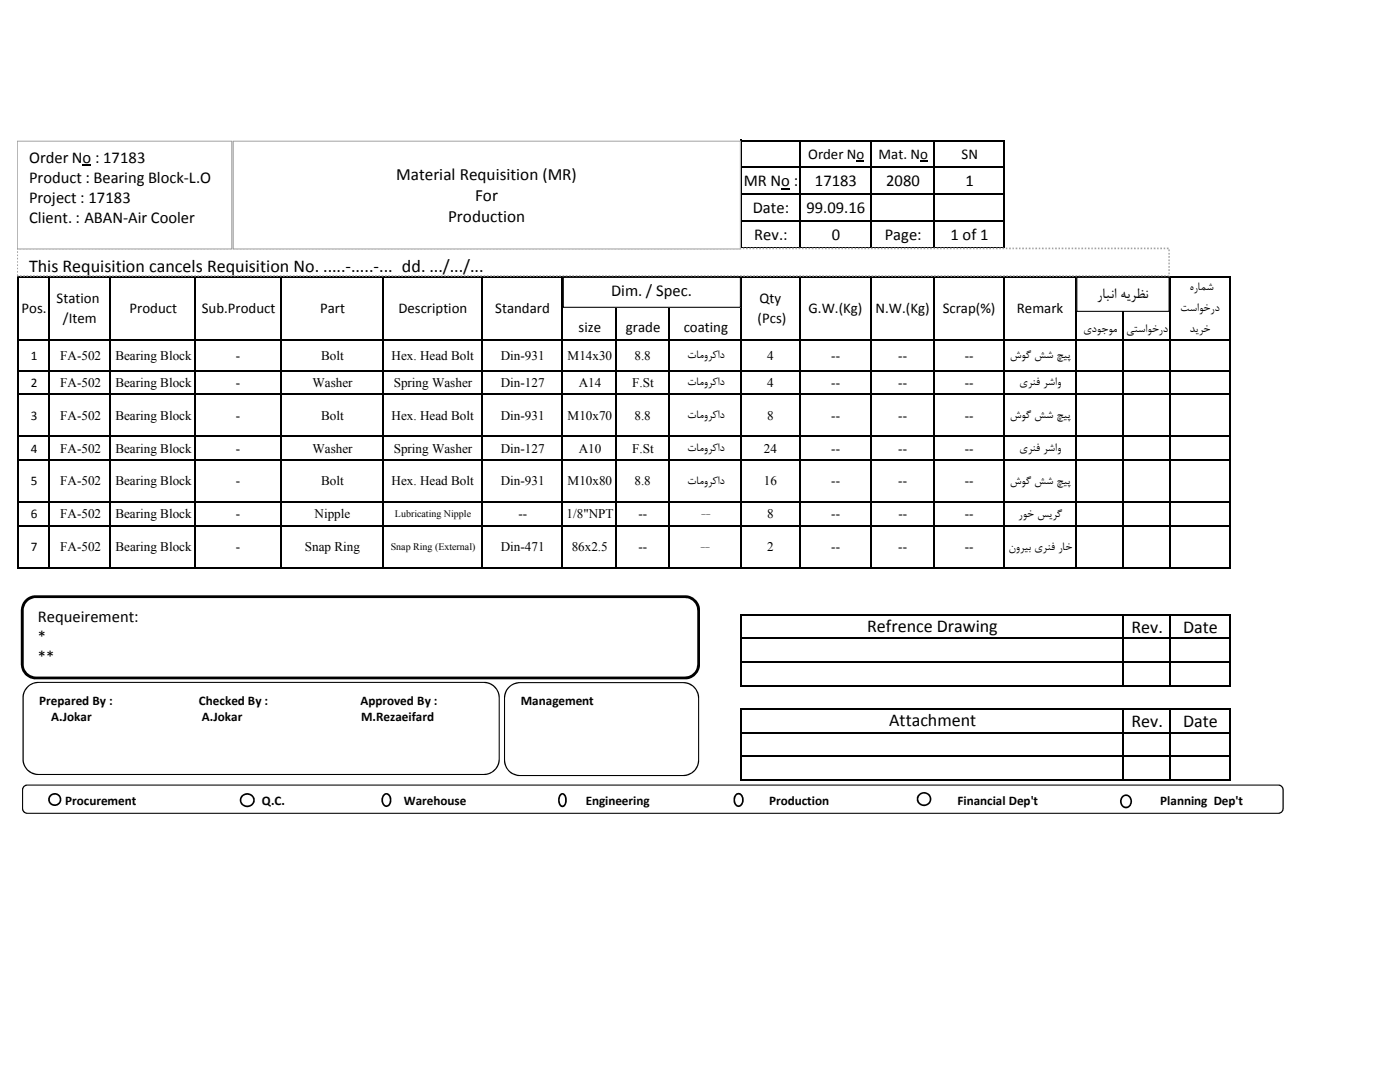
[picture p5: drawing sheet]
<svg xmlns="http://www.w3.org/2000/svg" width="279mm" height="216mm" viewBox="0 0 279 216" stroke-linecap="round" stroke-linejoin="round" font-family="sans-serif">
<path d="M155.9 37.6h1.7v.2h-1.7zM170.9 32.1h1.6v.2h-1.6zM183.6 32.1h1.6v.2h-1.6z" fill="#000"/>
<g fill="none" stroke="#000" stroke-width=".3">
<path d="M147.9 27.9v21.8M148 28h52.6M148 33.4h52.6M148 38.8h52.6M159.6 28.2v21.5M173.9 28.2v21.5M186.4 28.2v21.5M200.4 28.2v85.3M3.6 55v58.5M3.7 55.2h241.9M9.8 55.3v58.2M22 55.3v58.2"/>
<path d="M38.9 55.3v58.2M56.1 55.3v58.2M76.3 55.3v58.2M96.1 55.3v58.2M112.2 55.3v58.2M122.9 55.3v58.2M133.6 55.3v58.2M147.9 55.3v58.2M148 44.2h52.6M148 49.6h52.6M159.6 55.3v58.2M173.9 55.3v58.2"/>
<path d="M186.4 55.3v58.2M214.7 55.3v58.2M224.1 55.3v58.2M233.4 55.3v58.2M245.4 55.3v58.2M3.7 67.8h241.9M3.7 73.9h241.9M3.7 78.6h241.9M3.7 87.1h241.9M3.7 91.8h241.9M3.7 100.2h241.9M3.7 104.9h241.9"/>
<path d="M3.7 113.3h241.9M147.9 122.6v14.3M148 122.7h97.6M148 127.4h97.6M148 132.1h97.6M148 136.8h97.6M224.1 122.9v14M233.4 122.9v14M245.4 122.9v14M147.9 141.4v14.3M148 141.5h97.6M148 146.2h97.6"/>
<path d="M148 150.9h97.6M148 155.6h97.6M224.1 141.6v14.1M233.4 141.6v14.1M245.4 141.6v14.1"/>
</g>
<path d="M3.4 49.6h229.9v5.4h-229.9z" fill="#fff"/>
<path d="M3.4 54.7h.2v.3h-.2zM3.4 54.1h.2v.3h-.2zM3.4 53.4h.2v.3h-.2zM3.4 52.7h.2v.4h-.2zM3.4 52.1h.2v.3h-.2zM3.4 51.4h.2v.4h-.2zM3.4 50.8h.2v.3h-.2zM3.4 50.1h.2v.4h-.2zM3.4 49.4h.2v.3h-.2l.2-.1v.2h-.2zM3.9 49.4h.3v.3h-.3zM4.5 49.4h.4v.3h-.4zM5.2 49.4h.3v.3h-.3zM5.8 49.4h.4v.3h-.4zM6.5 49.4h.3v.3h-.3zM7.2 49.4h.3v.3h-.3zM7.8 49.4h.3v.3h-.3zM8.5 49.4h.3v.3h-.3zM9.1 49.4h.3v.3h-.3zM9.8 49.4h.3v.3h-.3zM10.5 49.4h.3v.3h-.3zM11.1 49.4h.3v.3h-.3zM11.8 49.4h.3v.3h-.3zM12.4 49.4h.3v.3h-.3zM13.1 49.4h.3v.3h-.3zM13.7 49.4h.4v.3h-.4zM14.4 49.4h.3v.3h-.3zM15 49.4h.4v.3h-.4zM15.7 49.4h.3v.3h-.3zM16.3 49.4h.4v.3h-.4zM17 49.4h.3v.3h-.3zM17.7 49.4h.3v.3h-.3zM18.3 49.4h.3v.3h-.3zM19 49.4h.3v.3h-.3zM19.6 49.4h.3v.3h-.3zM20.3 49.4h.3v.3h-.3zM21 49.4h.3v.3h-.3zM21.6 49.4h.3v.3h-.3zM22.3 49.4h.3v.3h-.3zM22.9 49.4h.3v.3h-.3zM23.6 49.4h.3v.3h-.3zM24.2 49.4h.4v.3h-.4zM24.9 49.4h.3v.3h-.3zM25.5 49.4h.4v.3h-.4zM26.2 49.4h.3v.3h-.3zM26.8 49.4h.4v.3h-.4zM27.5 49.4h.3v.3h-.3zM28.2 49.4h.3v.3h-.3zM28.8 49.4h.3v.3h-.3zM29.5 49.4h.3v.3h-.3zM30.1 49.4h.3v.3h-.3zM30.8 49.4h.3v.3h-.3zM31.5 49.4h.3v.3h-.3zM32.1 49.4h.3v.3h-.3zM32.8 49.4h.3v.3h-.3zM33.4 49.4h.3v.3h-.3zM34.1 49.4h.3v.3h-.3zM34.7 49.4h.4v.3h-.4zM35.4 49.4h.3v.3h-.3zM36 49.4h.4v.3h-.4zM36.7 49.4h.3v.3h-.3zM37.3 49.4h.4v.3h-.4zM38 49.4h.3v.3h-.3zM38.7 49.4h.3v.3h-.3zM39.3 49.4h.3v.3h-.3zM40 49.4h.3v.3h-.3zM40.6 49.4h.3v.3h-.3zM41.3 49.4h.3v.3h-.3zM42 49.4h.2v.3h-.2zM42.6 49.4h.3v.3h-.3zM43.3 49.4h.3v.3h-.3zM43.9 49.4h.3v.3h-.3zM44.6 49.4h.3v.3h-.3zM45.2 49.4h.4v.3h-.4zM45.9 49.4h.3v.3h-.3zM46.5 49.4h.4v.3h-.4zM47.2 49.4h.3v.3h-.3zM47.8 49.4h.4v.3h-.4zM48.5 49.4h.3v.3h-.3zM49.1 49.4h.4v.3h-.4zM49.8 49.4h.3v.3h-.3zM50.5 49.4h.3v.3h-.3zM51.1 49.4h.3v.3h-.3zM51.8 49.4h.3v.3h-.3zM52.5 49.4h.2v.3h-.2zM53.1 49.4h.3v.3h-.3zM53.8 49.4h.3v.3h-.3zM54.4 49.4h.3v.3h-.3zM55.1 49.4h.3v.3h-.3zM55.7 49.4h.3v.3h-.3zM56.4 49.4h.3v.3h-.3zM57 49.4h.4v.3h-.4zM57.7 49.4h.3v.3h-.3zM58.3 49.4h.4v.3h-.4zM59 49.4h.3v.3h-.3zM59.6 49.4h.4v.3h-.4zM60.3 49.4h.3v.3h-.3zM61 49.4h.3v.3h-.3zM61.6 49.4h.3v.3h-.3zM62.3 49.4h.3v.3h-.3zM62.9 49.4h.3v.3h-.3zM63.6 49.4h.3v.3h-.3zM64.3 49.4h.3v.3h-.3zM64.9 49.4h.3v.3h-.3zM65.6 49.4h.3v.3h-.3zM66.2 49.4h.3v.3h-.3zM66.9 49.4h.3v.3h-.3zM67.5 49.4h.4v.3h-.4zM68.2 49.4h.3v.3h-.3zM68.8 49.4h.4v.3h-.4zM69.5 49.4h.3v.3h-.3zM70.1 49.4h.4v.3h-.4zM70.8 49.4h.3v.3h-.3zM71.5 49.4h.3v.3h-.3zM72.1 49.4h.3v.3h-.3zM72.8 49.4h.3v.3h-.3zM73.4 49.4h.3v.3h-.3zM74.1 49.4h.3v.3h-.3zM74.8 49.4h.3v.3h-.3zM75.4 49.4h.3v.3h-.3zM76.1 49.4h.3v.3h-.3zM76.7 49.4h.3v.3h-.3zM77.4 49.4h.3v.3h-.3zM78 49.4h.4v.3h-.4zM78.7 49.4h.3v.3h-.3zM79.3 49.4h.4v.3h-.4zM80 49.4h.3v.3h-.3zM80.6 49.4h.4v.3h-.4zM81.3 49.4h.3v.3h-.3zM82 49.4h.3v.3h-.3zM82.6 49.4h.3v.3h-.3zM83.3 49.4h.3v.3h-.3zM83.9 49.4h.3v.3h-.3zM84.6 49.4h.3v.3h-.3zM85.3 49.4h.3v.3h-.3zM85.9 49.4h.3v.3h-.3zM86.6 49.4h.3v.3h-.3zM87.2 49.4h.3v.3h-.3zM87.9 49.4h.3v.3h-.3zM88.5 49.4h.4v.3h-.4zM89.2 49.4h.3v.3h-.3zM89.8 49.4h.4v.3h-.4zM90.5 49.4h.3v.3h-.3zM91.1 49.4h.4v.3h-.4zM91.8 49.4h.3v.3h-.3zM92.5 49.4h.3v.3h-.3zM93.1 49.4h.3v.3h-.3zM93.8 49.4h.3v.3h-.3zM94.4 49.4h.3v.3h-.3zM95.1 49.4h.3v.3h-.3zM95.8 49.4h.3v.3h-.3zM96.4 49.4h.3v.3h-.3zM97.1 49.4h.3v.3h-.3zM97.7 49.4h.3v.3h-.3zM98.4 49.4h.3v.3h-.3zM99 49.4h.4v.3h-.4zM99.7 49.4h.3v.3h-.3zM100.3 49.4h.4v.3h-.4zM101 49.4h.3v.3h-.3zM101.6 49.4h.4v.3h-.4zM102.3 49.4h.3v.3h-.3zM103 49.4h.3v.3h-.3zM103.6 49.4h.3v.3h-.3zM104.3 49.4h.3v.3h-.3zM104.9 49.4h.3v.3h-.3zM105.6 49.4h.3v.3h-.3zM106.3 49.4h.3v.3h-.3zM106.9 49.4h.3v.3h-.3zM107.6 49.4h.3v.3h-.3zM108.2 49.4h.3v.3h-.3zM108.9 49.4h.3v.3h-.3zM109.5 49.4h.4v.3h-.4zM110.2 49.4h.3v.3h-.3zM110.8 49.4h.4v.3h-.4zM111.5 49.4h.3v.3h-.3zM112.1 49.4h.4v.3h-.4zM112.8 49.4h.3v.3h-.3zM113.5 49.4h.3v.3h-.3zM114.1 49.4h.3v.3h-.3zM114.8 49.4h.3v.3h-.3zM115.4 49.4h.3v.3h-.3zM116.1 49.4h.3v.3h-.3zM116.8 49.4h.3v.3h-.3zM117.4 49.4h.3v.3h-.3zM118.1 49.4h.3v.3h-.3zM118.7 49.4h.3v.3h-.3zM119.4 49.4h.3v.3h-.3zM120 49.4h.4v.3h-.4zM120.7 49.4h.3v.3h-.3zM121.3 49.4h.4v.3h-.4zM122 49.4h.3v.3h-.3zM122.6 49.4h.4v.3h-.4zM123.3 49.4h.3v.3h-.3zM124 49.4h.3v.3h-.3zM124.6 49.4h.3v.3h-.3zM125.3 49.4h.3v.3h-.3zM125.9 49.4h.3v.3h-.3zM126.6 49.4h.3v.3h-.3zM127.3 49.4h.3v.3h-.3zM127.9 49.4h.3v.3h-.3zM128.6 49.4h.3v.3h-.3zM129.2 49.4h.3v.3h-.3zM129.9 49.4h.3v.3h-.3zM130.5 49.4h.4v.3h-.4zM131.2 49.4h.3v.3h-.3zM131.8 49.4h.4v.3h-.4zM132.5 49.4h.3v.3h-.3zM133.1 49.4h.4v.3h-.4zM133.8 49.4h.3v.3h-.3zM134.5 49.4h.3v.3h-.3zM135.1 49.4h.3v.3h-.3zM135.8 49.4h.3v.3h-.3zM136.4 49.4h.3v.3h-.3zM137.1 49.4h.3v.3h-.3zM137.8 49.4h.2v.3h-.2zM138.4 49.4h.3v.3h-.3zM139.1 49.4h.3v.3h-.3zM139.7 49.4h.3v.3h-.3zM140.4 49.4h.3v.3h-.3zM141 49.4h.4v.3h-.4zM141.7 49.4h.3v.3h-.3zM142.3 49.4h.4v.3h-.4zM143 49.4h.3v.3h-.3zM143.6 49.4h.4v.3h-.4zM144.3 49.4h.3v.3h-.3zM144.9 49.4h.4v.3h-.4zM145.6 49.4h.3v.3h-.3zM146.3 49.4h.3v.3h-.3zM146.9 49.4h.3v.3h-.3zM147.6 49.4h.3v.3h-.3zM148.3 49.4h.2v.3h-.2zM148.9 49.4h.3v.3h-.3zM149.6 49.4h.3v.3h-.3zM150.2 49.4h.3v.3h-.3zM150.9 49.4h.3v.3h-.3zM151.5 49.4h.3v.3h-.3zM152.2 49.4h.3v.3h-.3zM152.8 49.4h.4v.3h-.4zM153.5 49.4h.3v.3h-.3zM154.1 49.4h.4v.3h-.4zM154.8 49.4h.3v.3h-.3zM155.4 49.4h.4v.3h-.4zM156.1 49.4h.3v.3h-.3zM156.8 49.4h.3v.3h-.3zM157.4 49.4h.3v.3h-.3zM158.1 49.4h.3v.3h-.3zM158.7 49.4h.3v.3h-.3zM159.4 49.4h.3v.3h-.3zM160.1 49.4h.3v.3h-.3zM160.7 49.4h.3v.3h-.3zM161.4 49.4h.3v.3h-.3zM162 49.4h.3v.3h-.3zM162.7 49.4h.3v.3h-.3zM163.3 49.4h.4v.3h-.4zM164 49.4h.3v.3h-.3zM164.6 49.4h.4v.3h-.4zM165.3 49.4h.3v.3h-.3zM165.9 49.4h.4v.3h-.4zM166.6 49.4h.3v.3h-.3zM167.3 49.4h.3v.3h-.3zM167.9 49.4h.3v.3h-.3zM168.6 49.4h.3v.3h-.3zM169.2 49.4h.3v.3h-.3zM169.9 49.4h.3v.3h-.3zM170.6 49.4h.3v.3h-.3zM171.2 49.4h.3v.3h-.3zM171.9 49.4h.3v.3h-.3zM172.5 49.4h.3v.3h-.3zM173.2 49.4h.3v.3h-.3zM173.8 49.4h.4v.3h-.4zM174.5 49.4h.3v.3h-.3zM175.1 49.4h.4v.3h-.4zM175.8 49.4h.3v.3h-.3zM176.4 49.4h.4v.3h-.4zM177.1 49.4h.3v.3h-.3zM177.8 49.4h.3v.3h-.3zM178.4 49.4h.3v.3h-.3zM179.1 49.4h.3v.3h-.3zM179.7 49.4h.3v.3h-.3zM180.4 49.4h.3v.3h-.3zM181.1 49.4h.3v.3h-.3zM181.7 49.4h.3v.3h-.3zM182.4 49.4h.3v.3h-.3zM183 49.4h.3v.3h-.3zM183.7 49.4h.3v.3h-.3zM184.3 49.4h.4v.3h-.4zM185 49.4h.3v.3h-.3zM185.6 49.4h.4v.3h-.4zM186.3 49.4h.3v.3h-.3zM186.9 49.4h.4v.3h-.4zM187.6 49.4h.3v.3h-.3zM188.3 49.4h.3v.3h-.3zM188.9 49.4h.3v.3h-.3zM189.6 49.4h.3v.3h-.3zM190.2 49.4h.3v.3h-.3zM190.9 49.4h.3v.3h-.3zM191.6 49.4h.3v.3h-.3zM192.2 49.4h.3v.3h-.3zM192.9 49.4h.3v.3h-.3zM193.5 49.4h.3v.3h-.3zM194.2 49.4h.3v.3h-.3zM194.8 49.4h.4v.3h-.4zM195.5 49.4h.3v.3h-.3zM196.1 49.4h.4v.3h-.4zM196.8 49.4h.3v.3h-.3zM197.4 49.4h.4v.3h-.4zM198.1 49.4h.3v.3h-.3zM198.8 49.4h.3v.3h-.3zM199.4 49.4h.3v.3h-.3zM200.1 49.4h.3v.3h-.3zM200.7 49.4h.3v.3h-.3zM201.4 49.4h.3v.3h-.3zM202.1 49.4h.3v.3h-.3zM202.7 49.4h.3v.3h-.3zM203.4 49.4h.3v.3h-.3zM204 49.4h.3v.3h-.3zM204.7 49.4h.3v.3h-.3zM205.3 49.4h.4v.3h-.4zM206 49.4h.3v.3h-.3zM206.6 49.4h.4v.3h-.4zM207.3 49.4h.3v.3h-.3zM207.9 49.4h.4v.3h-.4zM208.6 49.4h.3v.3h-.3zM209.3 49.4h.3v.3h-.3zM209.9 49.4h.3v.3h-.3zM210.6 49.4h.3v.3h-.3zM211.2 49.4h.3v.3h-.3zM211.9 49.4h.3v.3h-.3zM212.6 49.4h.3v.3h-.3zM213.2 49.4h.3v.3h-.3zM213.9 49.4h.3v.3h-.3zM214.5 49.4h.3v.3h-.3zM215.2 49.4h.3v.3h-.3zM215.8 49.4h.4v.3h-.4zM216.5 49.4h.3v.3h-.3zM217.1 49.4h.4v.3h-.4zM217.8 49.4h.3v.3h-.3zM218.4 49.4h.4v.3h-.4zM219.1 49.4h.3v.3h-.3zM219.8 49.4h.3v.3h-.3zM220.4 49.4h.3v.3h-.3zM221.1 49.4h.3v.3h-.3zM221.7 49.4h.3v.3h-.3zM222.4 49.4h.3v.3h-.3zM223.1 49.4h.3v.3h-.3zM223.7 49.4h.3v.3h-.3zM224.4 49.4h.3v.3h-.3zM225 49.4h.3v.3h-.3zM225.7 49.4h.3v.3h-.3zM226.3 49.4h.4v.3h-.4zM227 49.4h.3v.3h-.3zM227.6 49.4h.4v.3h-.4zM228.3 49.4h.3v.3h-.3zM228.9 49.4h.4v.3h-.4zM229.6 49.4h.3v.3h-.3zM230.3 49.4h.3v.3h-.3zM230.9 49.4h.3v.3h-.3zM231.6 49.4h.3v.3h-.3zM232.2 49.4h.3v.3h-.3zM232.9 49.4h.3v.3h-.3zM233.2 49.8h.3v.3h-.3zM233.2 50.5h.3v.3h-.3zM233.2 51.1h.3v.3h-.3zM233.2 51.8h.3v.3h-.3zM233.2 52.4h.3v.3h-.3zM233.2 53.1h.3v.3h-.3zM233.2 53.7h.3v.4h-.3zM233.2 54.4h.3v.3h-.3zM233 54.9h.3l-.1 .1h.3l-.1 .2h-.4zM232.3 54.9h.4v.3h-.4zM231.7 54.9h.3v.3h-.3zM231 54.9h.4v.3h-.4zM230.4 54.9h.3v.3h-.3zM229.7 54.9h.3v.3h-.3zM229.1 54.9h.3v.3h-.3zM228.4 54.9h.3v.3h-.3zM227.8 54.9h.3v.3h-.3zM227.1 54.9h.3v.3h-.3zM226.4 54.9h.4v.3h-.4zM225.8 54.9h.3v.3h-.3zM225.1 54.9h.4v.3h-.4zM224.5 54.9h.3v.3h-.3zM223.8 54.9h.4v.3h-.4zM223.1 54.9h.4v.3h-.4zM222.5 54.9h.3v.3h-.3zM221.8 54.9h.4v.3h-.4zM221.2 54.9h.3v.3h-.3zM220.5 54.9h.4v.3h-.4zM219.9 54.9h.3v.3h-.3zM219.2 54.9h.3v.3h-.3zM218.6 54.9h.3v.3h-.3zM217.9 54.9h.3v.3h-.3zM217.3 54.9h.3v.3h-.3zM216.6 54.9h.3v.3h-.3zM215.9 54.9h.4v.3h-.4zM215.3 54.9h.3v.3h-.3zM214.6 54.9h.4v.3h-.4zM214 54.9h.3v.3h-.3zM213.3 54.9h.4v.3h-.4zM212.6 54.9h.4v.3h-.4zM212 54.9h.3v.3h-.3zM211.3 54.9h.4v.3h-.4zM210.7 54.9h.3v.3h-.3zM210 54.9h.4v.3h-.4zM209.4 54.9h.3v.3h-.3zM208.7 54.9h.3v.3h-.3zM208.1 54.9h.3v.3h-.3zM207.4 54.9h.3v.3h-.3zM206.8 54.9h.3v.3h-.3zM206.1 54.9h.3v.3h-.3zM205.4 54.9h.4v.3h-.4zM204.8 54.9h.3v.3h-.3zM204.1 54.9h.4v.3h-.4zM203.5 54.9h.3v.3h-.3zM202.8 54.9h.4v.3h-.4zM202.1 54.9h.4v.3h-.4zM201.5 54.9h.3v.3h-.3zM200.8 54.9h.4v.3h-.4zM200.2 54.9h.3v.3h-.3zM199.5 54.9h.4v.3h-.4zM198.9 54.9h.3v.3h-.3zM198.2 54.9h.3v.3h-.3zM197.6 54.9h.3v.3h-.3zM196.9 54.9h.3v.3h-.3zM196.3 54.9h.3v.3h-.3zM195.6 54.9h.3v.3h-.3zM194.9 54.9h.4v.3h-.4zM194.3 54.9h.3v.3h-.3zM193.6 54.9h.4v.3h-.4zM193 54.9h.3v.3h-.3zM192.3 54.9h.4v.3h-.4zM191.6 54.9h.4v.3h-.4zM191 54.9h.3v.3h-.3zM190.3 54.9h.4v.3h-.4zM189.7 54.9h.3v.3h-.3zM189 54.9h.4v.3h-.4zM188.4 54.9h.3v.3h-.3zM187.7 54.9h.3v.3h-.3zM187.1 54.9h.3v.3h-.3zM186.4 54.9h.3v.3h-.3zM185.8 54.9h.3v.3h-.3zM185.1 54.9h.3v.3h-.3zM184.4 54.9h.4v.3h-.4zM183.8 54.9h.3v.3h-.3zM183.1 54.9h.4v.3h-.4zM182.5 54.9h.3v.3h-.3zM181.8 54.9h.4v.3h-.4zM181.1 54.9h.4v.3h-.4zM180.5 54.9h.3v.3h-.3zM179.8 54.9h.4v.3h-.4zM179.2 54.9h.3v.3h-.3zM178.5 54.9h.4v.3h-.4zM177.9 54.9h.3v.3h-.3zM177.2 54.9h.3v.3h-.3zM176.6 54.9h.3v.3h-.3zM175.9 54.9h.3v.3h-.3zM175.3 54.9h.3v.3h-.3zM174.6 54.9h.3v.3h-.3zM173.9 54.9h.4v.3h-.4zM173.3 54.9h.3v.3h-.3zM172.6 54.9h.4v.3h-.4zM172 54.9h.3v.3h-.3zM171.3 54.9h.4v.3h-.4zM170.6 54.9h.4v.3h-.4zM170 54.9h.3v.3h-.3zM169.3 54.9h.4v.3h-.4zM168.7 54.9h.3v.3h-.3zM168 54.9h.4v.3h-.4zM167.4 54.9h.3v.3h-.3zM166.7 54.9h.3v.3h-.3zM166.1 54.9h.3v.3h-.3zM165.4 54.9h.3v.3h-.3zM164.8 54.9h.3v.3h-.3zM164.1 54.9h.3v.3h-.3zM163.4 54.9h.4v.3h-.4zM162.8 54.9h.3v.3h-.3zM162.1 54.9h.4v.3h-.4zM161.5 54.9h.3v.3h-.3zM160.8 54.9h.4v.3h-.4zM160.1 54.9h.4v.3h-.4zM159.5 54.9h.4v.3h-.4zM158.8 54.9h.4v.3h-.4zM158.2 54.9h.3v.3h-.3zM157.5 54.9h.4v.3h-.4zM156.9 54.9h.3v.3h-.3zM156.2 54.9h.3v.3h-.3zM155.6 54.9h.3v.3h-.3zM154.9 54.9h.3v.3h-.3zM154.3 54.9h.3v.3h-.3zM153.6 54.9h.3v.3h-.3zM153 54.9h.3v.3h-.3zM152.3 54.9h.3v.3h-.3zM151.6 54.9h.4v.3h-.4zM151 54.9h.3v.3h-.3zM150.3 54.9h.4v.3h-.4zM149.6 54.9h.4v.3h-.4zM149 54.9h.4v.3h-.4zM148.3 54.9h.4v.3h-.4zM147.7 54.9h.3v.3h-.3zM147 54.9h.4v.3h-.4zM146.4 54.9h.3v.3h-.3zM145.7 54.9h.3v.3h-.3zM145.1 54.9h.3v.3h-.3zM144.4 54.9h.3v.3h-.3zM143.8 54.9h.3v.3h-.3zM143.1 54.9h.3v.3h-.3zM142.5 54.9h.3v.3h-.3zM141.8 54.9h.3v.3h-.3zM141.1 54.9h.4v.3h-.4zM140.5 54.9h.3v.3h-.3zM139.8 54.9h.4v.3h-.4zM139.1 54.9h.4v.3h-.4zM138.5 54.9h.4v.3h-.4zM137.8 54.9h.4v.3h-.4zM137.2 54.9h.3v.3h-.3zM136.5 54.9h.4v.3h-.4zM135.9 54.9h.3v.3h-.3zM135.2 54.9h.4v.3h-.4zM134.6 54.9h.3v.3h-.3zM133.9 54.9h.3v.3h-.3zM133.3 54.9h.3v.3h-.3zM132.6 54.9h.3v.3h-.3zM132 54.9h.3v.3h-.3zM131.3 54.9h.3v.3h-.3zM130.6 54.9h.4v.3h-.4zM130 54.9h.3v.3h-.3zM129.3 54.9h.4v.3h-.4zM128.7 54.9h.3v.3h-.3zM128 54.9h.4v.3h-.4zM127.3 54.9h.4v.3h-.4zM126.7 54.9h.3v.3h-.3zM126 54.9h.4v.3h-.4zM125.4 54.9h.3v.3h-.3zM124.7 54.9h.4v.3h-.4zM124.1 54.9h.3v.3h-.3zM123.4 54.9h.3v.3h-.3zM122.8 54.9h.3v.3h-.3zM122.1 54.9h.3v.3h-.3zM121.5 54.9h.3v.3h-.3zM120.8 54.9h.3v.3h-.3zM120.1 54.9h.4v.3h-.4zM119.5 54.9h.3v.3h-.3zM118.8 54.9h.4v.3h-.4zM118.2 54.9h.3v.3h-.3zM117.5 54.9h.4v.3h-.4zM116.8 54.9h.4v.3h-.4zM116.2 54.9h.3v.3h-.3zM115.5 54.9h.4v.3h-.4zM114.9 54.9h.3v.3h-.3zM114.2 54.9h.4v.3h-.4zM113.6 54.9h.3v.3h-.3zM112.9 54.9h.3v.3h-.3zM112.3 54.9h.3v.3h-.3zM111.6 54.9h.3v.3h-.3zM111 54.9h.3v.3h-.3zM110.3 54.9h.3v.3h-.3zM109.6 54.9h.4v.3h-.4zM109 54.9h.3v.3h-.3zM108.3 54.9h.4v.3h-.4zM107.7 54.9h.3v.3h-.3zM107 54.9h.4v.3h-.4zM106.3 54.9h.4v.3h-.4zM105.7 54.9h.3v.3h-.3zM105 54.9h.4v.3h-.4zM104.4 54.9h.3v.3h-.3zM103.7 54.9h.4v.3h-.4zM103.1 54.9h.3v.3h-.3zM102.4 54.9h.3v.3h-.3zM101.8 54.9h.3v.3h-.3zM101.1 54.9h.3v.3h-.3zM100.5 54.9h.3v.3h-.3zM99.8 54.9h.3v.3h-.3zM99.1 54.9h.4v.3h-.4zM98.5 54.9h.3v.3h-.3zM97.8 54.9h.4v.3h-.4zM97.2 54.9h.3v.3h-.3zM96.5 54.9h.4v.3h-.4zM95.8 54.9h.4v.3h-.4zM95.2 54.9h.3v.3h-.3zM94.5 54.9h.4v.3h-.4zM93.9 54.9h.3v.3h-.3zM93.2 54.9h.4v.3h-.4zM92.6 54.9h.3v.3h-.3zM91.9 54.9h.3v.3h-.3zM91.3 54.9h.3v.3h-.3zM90.6 54.9h.3v.3h-.3zM90 54.9h.3v.3h-.3zM89.3 54.9h.3v.3h-.3zM88.6 54.9h.4v.3h-.4zM88 54.9h.3v.3h-.3zM87.3 54.9h.4v.3h-.4zM86.7 54.9h.3v.3h-.3zM86 54.9h.4v.3h-.4zM85.3 54.9h.4v.3h-.4zM84.7 54.9h.3v.3h-.3zM84 54.9h.4v.3h-.4zM83.4 54.9h.3v.3h-.3zM82.7 54.9h.4v.3h-.4zM82.1 54.9h.3v.3h-.3zM81.4 54.9h.3v.3h-.3zM80.8 54.9h.3v.3h-.3zM80.1 54.9h.3v.3h-.3zM79.5 54.9h.3v.3h-.3zM78.8 54.9h.3v.3h-.3zM78.1 54.9h.4v.3h-.4zM77.5 54.9h.3v.3h-.3zM76.8 54.9h.4v.3h-.4zM76.2 54.9h.3v.3h-.3zM75.5 54.9h.4v.3h-.4zM74.8 54.9h.4v.3h-.4zM74.2 54.9h.3v.3h-.3zM73.5 54.9h.4v.3h-.4zM72.9 54.9h.3v.3h-.3zM72.2 54.9h.4v.3h-.4zM71.6 54.9h.3v.3h-.3zM70.9 54.9h.3v.3h-.3zM70.3 54.9h.3v.3h-.3zM69.6 54.9h.3v.3h-.3zM69 54.9h.3v.3h-.3zM68.3 54.9h.3v.3h-.3zM67.6 54.9h.4v.3h-.4zM67 54.9h.3v.3h-.3zM66.3 54.9h.4v.3h-.4zM65.7 54.9h.3v.3h-.3zM65 54.9h.4v.3h-.4zM64.3 54.9h.4v.3h-.4zM63.7 54.9h.4v.3h-.4zM63 54.9h.4v.3h-.4zM62.4 54.9h.3v.3h-.3zM61.7 54.9h.4v.3h-.4zM61.1 54.9h.3v.3h-.3zM60.4 54.9h.3v.3h-.3zM59.8 54.9h.3v.3h-.3zM59.1 54.9h.3v.3h-.3zM58.5 54.9h.3v.3h-.3zM57.8 54.9h.3v.3h-.3zM57.1 54.9h.4v.3h-.4zM56.5 54.9h.3v.3h-.3zM55.8 54.9h.4v.3h-.4zM55.2 54.9h.3v.3h-.3zM54.5 54.9h.4v.3h-.4zM53.8 54.9h.4v.3h-.4zM53.2 54.9h.4v.3h-.4zM52.5 54.9h.4v.3h-.4zM51.9 54.9h.3v.3h-.3zM51.2 54.9h.4v.3h-.4zM50.6 54.9h.3v.3h-.3zM49.9 54.9h.3v.3h-.3zM49.3 54.9h.3v.3h-.3zM48.6 54.9h.3v.3h-.3zM48 54.9h.3v.3h-.3zM47.3 54.9h.3v.3h-.3zM46.7 54.9h.3v.3h-.3zM46 54.9h.3v.3h-.3zM45.3 54.9h.4v.3h-.4zM44.7 54.9h.3v.3h-.3zM44 54.9h.4v.3h-.4zM43.3 54.9h.4v.3h-.4zM42.7 54.9h.4v.3h-.4zM42 54.9h.4v.3h-.4zM41.4 54.9h.3v.3h-.3zM40.7 54.9h.4v.3h-.4zM40.1 54.9h.3v.3h-.3zM39.4 54.9h.4v.3h-.4zM38.8 54.9h.3v.3h-.3zM38.1 54.9h.3v.3h-.3zM37.5 54.9h.3v.3h-.3zM36.8 54.9h.3v.3h-.3zM36.2 54.9h.3v.3h-.3zM35.5 54.9h.3v.3h-.3zM34.8 54.9h.4v.3h-.4zM34.2 54.9h.3v.3h-.3zM33.5 54.9h.4v.3h-.4zM32.9 54.9h.3v.3h-.3zM32.2 54.9h.4v.3h-.4zM31.5 54.9h.4v.3h-.4zM30.9 54.9h.3v.3h-.3zM30.2 54.9h.4v.3h-.4zM29.6 54.9h.3v.3h-.3zM28.9 54.9h.4v.3h-.4zM28.3 54.9h.3v.3h-.3zM27.6 54.9h.3v.3h-.3zM27 54.9h.3v.3h-.3zM26.3 54.9h.3v.3h-.3zM25.7 54.9h.3v.3h-.3zM25 54.9h.3v.3h-.3zM24.3 54.9h.4v.3h-.4zM23.7 54.9h.3v.3h-.3zM23 54.9h.4v.3h-.4zM22.4 54.9h.3v.3h-.3zM21.7 54.9h.4v.3h-.4zM21 54.9h.4v.3h-.4zM20.4 54.9h.3v.3h-.3zM19.7 54.9h.4v.3h-.4zM19.1 54.9h.3v.3h-.3zM18.4 54.9h.4v.3h-.4zM17.8 54.9h.3v.3h-.3zM17.1 54.9h.3v.3h-.3zM16.5 54.9h.3v.3h-.3zM15.8 54.9h.3v.3h-.3zM15.2 54.9h.3v.3h-.3zM14.5 54.9h.3v.3h-.3zM13.8 54.9h.4v.3h-.4zM13.2 54.9h.3v.3h-.3zM12.5 54.9h.4v.3h-.4zM11.9 54.9h.3v.3h-.3zM11.2 54.9h.4v.3h-.4zM10.5 54.9h.4v.3h-.4zM9.9 54.9h.3v.3h-.3zM9.2 54.9h.4v.3h-.4zM8.6 54.9h.3v.3h-.3zM7.9 54.9h.4v.3h-.4zM7.3 54.9h.3v.3h-.3zM6.6 54.9h.3v.3h-.3zM6 54.9h.3v.3h-.3zM5.3 54.9h.3v.3h-.3zM4.7 54.9h.3v.3h-.3zM4 54.9h.3v.3h-.3zM3.4 54.9h.3v.3h-.3z" fill="#a6a6a6"/>
<path d="M3.4 28.2h42.9v21.5h-42.9z" fill="#fff"/>
<path d="M3.4 28.1h42.9v21.7h-42.9zM3.4 28.3l.2-.1v21.5l-.2-.1h42.9l-.2 .1v-21.5l.2 .1z" fill="#a6a6a6"/>
<path d="M16.5 32.9h1.7v.2h-1.7z" fill="#000"/>
<path d="M46.5 28.2h101.2v21.5h-101.2z" fill="#fff"/>
<path d="M46.5 28.1h101.2l.2 .1v21.5l-.2 .1h-101.2zM46.5 28.3l.2-.1v21.5l-.2-.1h101.2v.1v-21.5v.1z" fill="#a6a6a6"/>
<path d="M214.9 55.3h18.4v6.8h-18.4z" fill="#fff"/>
<path d="M214.8 55.3l18.5-.1 .1 .1v6.9h-18.5l-.1-.1zM214.9 55.5l.1-.2v6.8l-.1-.1h18.4l-.1 .1v-6.8l.1 .2z" fill="#000"/>
<path d="M5 120.1a2.71 2.71 0 0 1 2.2-1.1h129.5a2.69 2.69 0 0 1 2.7 2.8v10.8a2.66 2.66 0 0 1-2.7 2.7h-129.5a2.7 2.7 0 0 1-2.8-2.7v-10.8l.1-.7z" fill-rule="evenodd" fill="#fff"/>
<path d="M5.2 119.5a2.79 2.79 0 0 1 2-.7h129.8a3 3 0 0 1 2.7 2.7v11.3a3 3 0 0 1-2.7 2.8h-129.8a2.96 2.96 0 0 1-3.1-3v-10.8l.4-1.4zM5.4 120.1l-.3 .4-.4 1v11a2.43 2.43 0 0 0 2.5 2.5h129.5a2.47 2.47 0 0 0 2.4-2.4v-10.8a2.46 2.46 0 0 0-2.4-2.5h-129.5l-1.2 .3z" fill="#000"/>
<path d="M5.8 136.8l1.2-.6 .7-.1h88.9a3.1 3.1 0 0 1 3 3.1v12.3a3 3 0 0 1-3 3h-88.9a3 3 0 0 1-3.1-3v-12.3a3.1 3.1 0 0 1 1.2-2.4z" fill-rule="evenodd" fill="#fff"/>
<path d="M5.6 136.9a3 3 0 0 1 2.1-.8h89.2a3.2 3.2 0 0 1 2.8 2.8v12.9a3.2 3.2 0 0 1-2.8 2.8h-89.5a3.1 3.1 0 0 1-2.9-3.1v-12.9a3.3 3.3 0 0 1 1.1-1.7zM5.8 136.9a2.87 2.87 0 0 0-1.1 2.3v12.3a2.91 2.91 0 0 0 3 2.9h88.9a3 3 0 0 0 2.9-2.9v-12.3a3 3 0 0 0-2.9-2.9h-88.9l-1 .2z" fill="#000"/>
<path d="M112.4 55.3h35.3v6h-35.3z" fill="#fff"/>
<path d="M112.3 55.3l35.4-.1 .2 .1v6l-35.5 .1-.1-.1zM112.4 55.5l.1-.2v6l-.1-.1h35.3v.1v-6v.2z" fill="#000"/>
<path d="M101.4 137.3a3.1 3.1 0 0 1 2.4-1.1h32.5a3.1 3.1 0 0 1 3.1 3.1v12.3a3.1 3.1 0 0 1-3.1 3.1h-32.5a3.1 3.1 0 0 1-3.1-3.1v-12.3l.1-.7z" fill-rule="evenodd" fill="#fff"/>
<path d="M101.6 136.9a3.1 3.1 0 0 1 2.2-.8h32.9a3.2 3.2 0 0 1 2.8 2.9v13a3.2 3.2 0 0 1-2.8 2.9h-32.9a3.2 3.2 0 0 1-3.2-3.2v-13.1a3.1 3.1 0 0 1 1-1.7zM101.6 137.3l-.6 .8-.2 1.2v12.3a2.99 2.99 0 0 0 3 3h32.5a3 3 0 0 0 3-3v-12.3a3 3 0 0 0-3-3h-32.5l-1.1 .3z" fill="#000"/>
<path d="M4.8 156.9l.7-.3h249.6a.95 .95 0 0 1 1 1v3.7a.91 .91 0 0 1-1 1h-249.6a.92 .92 0 0 1-1-1v-3.7z" fill-rule="evenodd" fill="#fff"/>
<path d="M4.6 157l.6-.5h250.2l.6 .5 .2 .6v3.7l-.2 .7-.6 .4h-250.2l-.6-.4-.2-.4v-4.2zM4.9 157l-.3 .6v3.7l.3 .6 .6 .3h249.6l.5-.2 .3-.5v-4.1l-.3-.5-.5-.1h-249.6z" fill="#000"/>
<circle cx="10.9" cy="159.5" r="1.14" fill="#fff"/>
<path d="M9.6 159.5a1.31 1.31 0 0 1 2.6 0 1.31 1.31 0 0 1-2.6 0zM9.9 159.5a1 1 0 0 0 2 0 1 1 0 0 0-2 0z" fill="#000"/>
<circle cx="49.3" cy="159.7" r="1.29" fill="#fff"/>
<path d="M48.3 158.7a1.59 1.59 0 0 1 2.5 .7v.5a1.48 1.48 0 0 1-2.1 1 1.48 1.48 0 0 1-.4-2.2zM48.5 158.9l-.3 .5v.5l.5 .7 .9 .1 .7-.4 .2-.9-.5-.6-.7-.2z" fill="#000"/>
<path d="M76.6 158.6a.77 .77 0 0 1 .9-.1 .77 .77 0 0 1 .4 .8 1.1 1.1 0 0 1-1 1.5 1.48 1.48 0 0 1-.3-2.2z" fill-rule="evenodd" fill="#fff"/>
<path d="M76.7 158.3l.4-.1a1.18 1.18 0 0 1 1 1.1v.6a.95 .95 0 0 1-.7 1.1 .95 .95 0 0 1-1.1-.6 1.62 1.62 0 0 1 .4-2.1zM76.8 158.7l-.3 .5v.9l.4 .6h.4l.4-.4 .1-.7-.1-.6-.3-.4-.3-.1z" fill="#000"/>
<path d="M224.1 158.9a1.18 1.18 0 0 1 1.7 .6 1.18 1.18 0 0 1-.8 1.6 1.21 1.21 0 0 1-1.3-.8 1.21 1.21 0 0 1 .4-1.4z" fill-rule="evenodd" fill="#fff"/>
<path d="M223.9 158.9a1.24 1.24 0 0 1 1.6-.1 1.24 1.24 0 0 1 .3 1.6l-.2 .5-.4 .3h-.7a1.44 1.44 0 0 1-.9-1.9zM224.1 159.1l-.2 .6 .1 .8 .4 .4h.6l.3-.2 .3-.6-.1-.8-.6-.5-.5 .1z" fill="#000"/>
<path d="M112 158.5l.2-.1a1.44 1.44 0 0 1 0 2.5 1.49 1.49 0 0 1-.2-2.4z" fill-rule="evenodd" fill="#fff"/>
<path d="M111.8 158.4l.6-.2 .4 .3a1.99 1.99 0 0 1 0 2.3 .65 .65 0 0 1-1.1 0 1.91 1.91 0 0 1 .1-2.4zM112.1 158.6l-.3 .4-.1 .6 .2 .9 .4 .2 .4-.4 .1-1-.3-.6-.2-.2z" fill="#000"/>
<circle cx="184.4" cy="159.5" r="1.28" fill="#fff"/>
<path d="M183 159.5a1.43 1.43 0 0 1 2.8 0 1.43 1.43 0 0 1-2.8 0zM183.3 159.5a1.1 1.1 0 0 0 2.2 0 1.1 1.1 0 0 0-2.2 0z" fill="#000"/>
<path d="M146.9 158.6a.78 .78 0 0 1 .9-.1 .78 .78 0 0 1 .4 .7 1.12 1.12 0 0 1-1.1 1.6 1.47 1.47 0 0 1-.2-2.2z" fill-rule="evenodd" fill="#fff"/>
<path d="M146.6 158.6l.6-.4 .6 .1a1.57 1.57 0 0 1 .6 1.3 1.46 1.46 0 0 1-.7 1.4h-.1a.94 .94 0 0 1-1.1-.6l-.1-1.1zM147 158.7l-.3 .9 .1 .5 .4 .6h.3l.5-.6v-.9l-.4-.6z" fill="#000"/>
<g font-size="3.6">
<text x="5.8" y="54.2">This Requisition cancels Requisition No. .....‐.....‐... dd. .../.../...</text>
<text x="173.1" y="126.1">Refrence Drawing</text>
<text x="225.8" y="126.3">Rev.</text>
<text x="236.1" y="126.3">Date</text>
<text x="177.5" y="144.9">Attachment</text>
<text x="225.8" y="145.1">Rev.</text>
<text x="236.1" y="145.1">Date</text>
</g>
<g font-size="3.4">
<text x="79.1" y="35.9">Material Requisition (MR)</text>
<text x="94.8" y="40.1">For</text>
<text x="89.4" y="44.3">Production</text>
</g>
<g font-size="3.3">
<text x="5.8" y="32.5">Order No : 17183</text>
<text x="5.8" y="40.5">Project : 17183</text>
<text x="5.8" y="36.4">Product : Bearing Block‐L.O</text>
<text x="148.4" y="37.2">MR No :</text>
<text x="162.6" y="37.2">17183</text>
<text x="176.9" y="37.2">2080</text>
<text x="192.7" y="37.2">1</text>
<text x="5.8" y="44.5">Client. : ABAN‐Air Cooler</text>
<text x="150.2" y="42.6">Date:</text>
<text x="150.5" y="48">Rev.:</text>
<text x="161" y="42.6">99.09.16</text>
<text x="166" y="48">0</text>
<text x="176.6" y="48">Page:</text>
<text x="189.7" y="48">1 of 1</text>
<text x="122" y="59.1">Dim. / Spec.</text>
<text x="218.9" y="59.4">رابان ه</text>
<text x="224.9" y="59.4">يرظن</text>
<text x="7.6" y="124.2">Requeirement:</text>
<text x="7.6" y="128.1">*</text>
<text x="7.6" y="132.2">**</text>
</g>
<g font-size="3">
<text x="161.3" y="31.7">Order No</text>
<text x="175.3" y="31.7">Mat. No</text>
<text x="191.9" y="31.7">SN</text>
<text x="4.3" y="62.5">Pos.</text>
<text x="11.3" y="60.5">Station</text>
<text x="12.6" y="64.5">/Item</text>
<text x="25.9" y="62.5">Product</text>
<text x="40.3" y="62.5">Sub.Product</text>
<text x="63.9" y="62.5">Part</text>
<text x="79.5" y="62.5">Description</text>
<text x="98.8" y="62.5">Standard</text>
<text x="151.2" y="64.5">(Pcs)</text>
<text x="151.6" y="60.5">Qty</text>
<text x="161.4" y="62.5">G.W.(Kg)</text>
<text x="174.8" y="62.5">N.W.(Kg)</text>
<text x="188.1" y="62.5">Scrap(%)</text>
<text x="202.9" y="62.5">Remark</text>
<text x="115.5" y="66.2">size</text>
<text x="124.9" y="66.2">grade</text>
<text x="136.4" y="66.2">coating</text>
</g>
<g font-size="2.6">
<text x="237.4" y="57.9">هرامش</text>
<text x="235.5" y="62.1">تساوخرد</text>
<text x="6.2" y="71.8">1</text>
<text x="12" y="71.8">FA-502</text>
<text x="23" y="71.8">Bearing Block</text>
<text x="47.1" y="71.8">-</text>
<text x="64.1" y="71.8">Bolt</text>
<text x="78.1" y="71.8">Hex. Head Bolt</text>
<text x="100" y="71.8">Din-931</text>
<text x="113.3" y="71.8">M14x30</text>
<text x="126.6" y="71.8">8.8</text>
<text x="137.2" y="71.5">تاموركاد</text>
<text x="153.1" y="71.8">4</text>
<text x="165.9" y="71.8">--</text>
<text x="179.3" y="71.8">--</text>
<text x="192.6" y="71.8">--</text>
<text x="201.5" y="71.5">شوگ شش چيپ</text>
<text x="216.2" y="66.2">يدوجوم</text>
<text x="224.7" y="66.2">يتساوخرد</text>
<text x="237.4" y="66.3">ديرخ</text>
<text x="6.2" y="77.2">2</text>
<text x="12" y="77.2">FA-502</text>
<text x="23" y="77.2">Bearing Block</text>
<text x="47.1" y="77.2">-</text>
<text x="62.4" y="77.2">Washer</text>
<text x="78.6" y="77.2">Spring Washer</text>
<text x="100" y="77.2">Din-127</text>
<text x="115.5" y="77.2">A14</text>
<text x="126.2" y="77.2">F.St</text>
<text x="137.2" y="76.9">تاموركاد</text>
<text x="153.1" y="77.2">4</text>
<text x="165.9" y="77.2">--</text>
<text x="179.3" y="77.2">--</text>
<text x="192.6" y="77.2">--</text>
<text x="203.4" y="76.9">يرنف رشاو</text>
<text x="6.2" y="83.7">3</text>
<text x="12" y="83.7">FA-502</text>
<text x="23" y="83.7">Bearing Block</text>
<text x="47.1" y="83.7">-</text>
<text x="64.1" y="83.7">Bolt</text>
<text x="78.1" y="83.7">Hex. Head Bolt</text>
<text x="100" y="83.7">Din-931</text>
<text x="113.3" y="83.7">M10x70</text>
<text x="126.6" y="83.7">8.8</text>
<text x="137.2" y="83.4">تاموركاد</text>
<text x="153.1" y="83.7">8</text>
<text x="165.9" y="83.7">--</text>
<text x="179.3" y="83.7">--</text>
<text x="192.6" y="83.7">--</text>
<text x="201.5" y="83.4">شوگ شش چيپ</text>
<text x="6.2" y="90.3">4</text>
<text x="12" y="90.3">FA-502</text>
<text x="23" y="90.3">Bearing Block</text>
<text x="47.1" y="90.3">-</text>
<text x="62.4" y="90.3">Washer</text>
<text x="78.6" y="90.3">Spring Washer</text>
<text x="100" y="90.3">Din-127</text>
<text x="115.5" y="90.3">A10</text>
<text x="126.2" y="90.3">F.St</text>
<text x="137.2" y="90">تاموركاد</text>
<text x="152.4" y="90.3">24</text>
<text x="165.9" y="90.3">--</text>
<text x="179.3" y="90.3">--</text>
<text x="192.6" y="90.3">--</text>
<text x="203.4" y="90">يرنف رشاو</text>
<text x="6.2" y="96.9">5</text>
<text x="12" y="96.9">FA-502</text>
<text x="23" y="96.9">Bearing Block</text>
<text x="47.1" y="96.9">-</text>
<text x="64.1" y="96.9">Bolt</text>
<text x="78.1" y="96.9">Hex. Head Bolt</text>
<text x="100" y="96.9">Din-931</text>
<text x="113.3" y="96.9">M10x80</text>
<text x="126.6" y="96.9">8.8</text>
<text x="137.2" y="96.6">تاموركاد</text>
<text x="152.4" y="96.9">16</text>
<text x="165.9" y="96.9">--</text>
<text x="179.3" y="96.9">--</text>
<text x="192.6" y="96.9">--</text>
<text x="201.5" y="96.6">شوگ شش چيپ</text>
<text x="6.2" y="103.4">6</text>
<text x="12" y="103.4">FA-502</text>
<text x="23" y="103.4">Bearing Block</text>
<text x="47.1" y="103.4">-</text>
<text x="62.8" y="103.4">Nipple</text>
<text x="103.5" y="103.4">--</text>
<text x="113.1" y="103.4">1/8&quot;NPT</text>
<text x="127.4" y="103.4">--</text>
<text x="139.9" y="103.1">--</text>
<text x="153.1" y="103.4">8</text>
<text x="165.9" y="103.4">--</text>
<text x="179.3" y="103.4">--</text>
<text x="192.6" y="103.4">--</text>
<text x="203.2" y="103.1">روخ سيرگ</text>
<text x="6.2" y="110">7</text>
<text x="12" y="110">FA-502</text>
<text x="23" y="110">Bearing Block</text>
<text x="47.1" y="110">-</text>
<text x="60.8" y="110">Snap Ring</text>
<text x="99.9" y="110">Din-471</text>
<text x="114.1" y="110">86x2.5</text>
<text x="127.4" y="110">--</text>
<text x="139.8" y="109.7">--</text>
<text x="153.1" y="110">2</text>
<text x="165.9" y="110">--</text>
<text x="179.3" y="110">--</text>
<text x="192.6" y="110">--</text>
<text x="201.3" y="109.7">نوريب يرنف راخ</text>
<text x="7.8" y="140.7">Prepared By :</text>
<text x="10.2" y="143.9">A.Jokar</text>
<text x="39.7" y="140.7">Checked By :</text>
<text x="40.3" y="143.9">A.Jokar</text>
<text x="71.9" y="140.7">Approved By :</text>
<text x="72.1" y="143.9">M.Rezaeifard</text>
<text x="103.9" y="140.8">Management</text>
<text x="13" y="160.6">Procurement</text>
<text x="52.3" y="160.6">Q.C.</text>
<text x="80.6" y="160.6">Warehouse</text>
<text x="116.9" y="160.6">Engineering</text>
<text x="153.5" y="160.6">Production</text>
<text x="191.1" y="160.6">Financial Dep't</text>
<text x="231.6" y="160.6">Planning Dep't</text>
</g>
<g font-size="2">
<text x="78.8" y="103.2">Lubricating Nipple</text>
<text x="78" y="109.8">Snap Ring (External)</text>
</g>
</svg>
